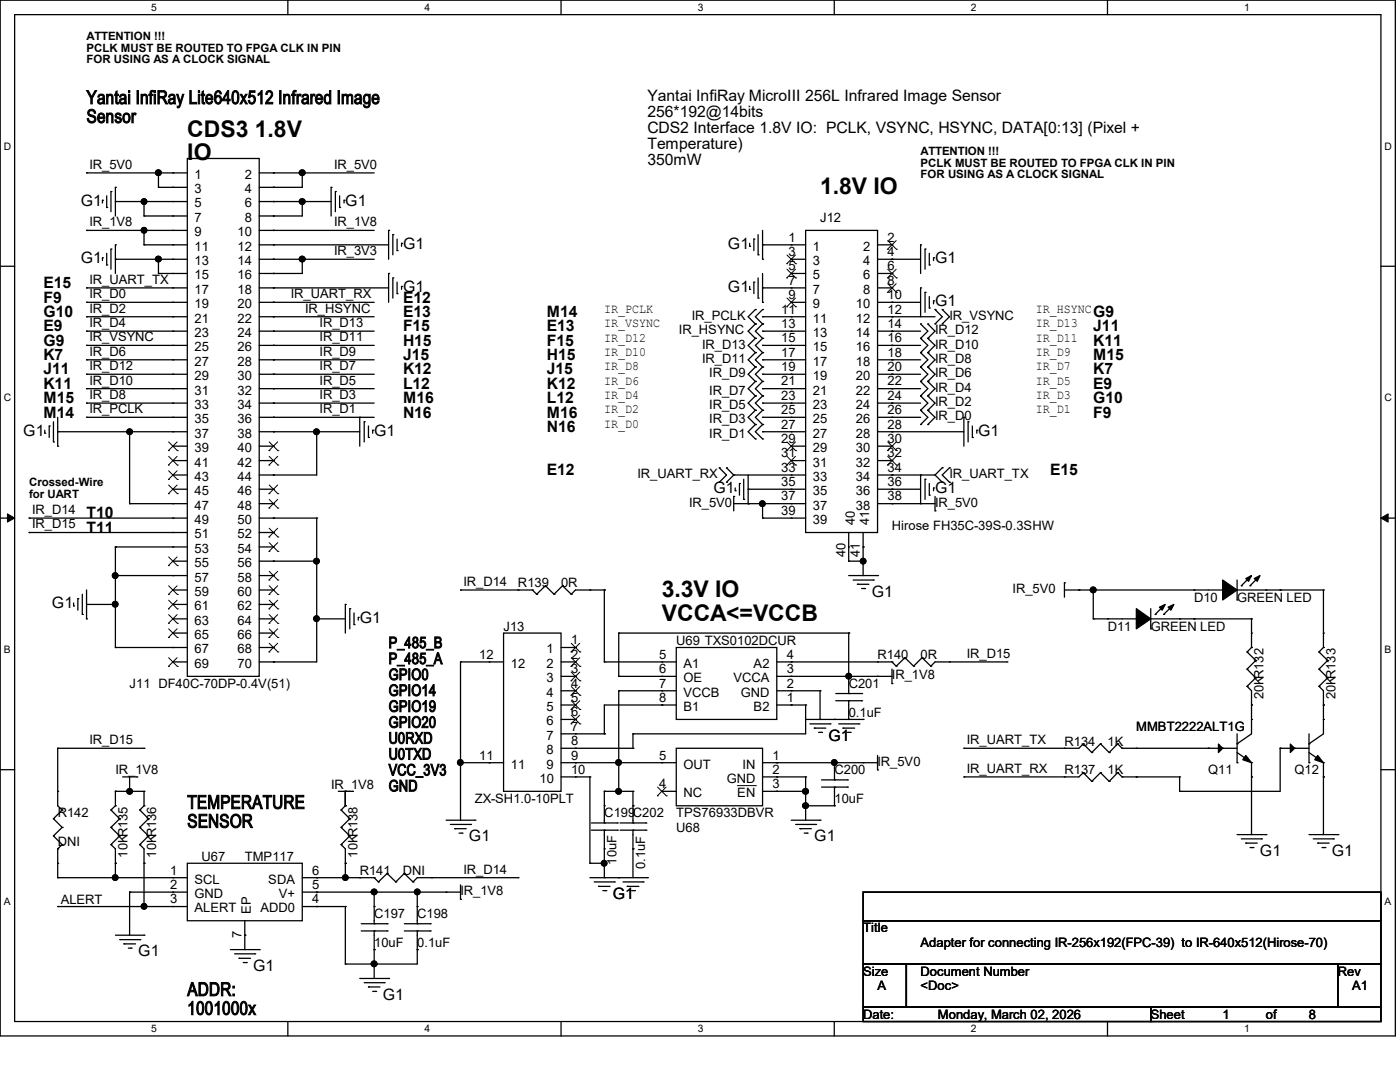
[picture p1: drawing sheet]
<svg xmlns="http://www.w3.org/2000/svg" width="279mm" height="216mm" viewBox="0 0 279 216" stroke-linecap="round" stroke-linejoin="round" font-family="sans-serif">
<path d="M0 0h278.5v206.7h-278.5zM2.9 2.9h272.7v200.9h-272.7z" fill="none" stroke="#000" stroke-width=".25"/>
<g fill="#fff">
<path d="M30.2 .3h1.1v2.3h-1.1z"/>
<path d="M30.2 204.1h1.1v2.3h-1.1z"/>
</g>
<path d="M57.4 0v2.9M57.4 203.8v2.9" fill="none" stroke="#000" stroke-width=".25"/>
<g fill="#fff">
<path d="M84.7 .3h1.1v2.3h-1.1z"/>
<path d="M84.7 204.1h1.1v2.3h-1.1z"/>
</g>
<path d="M112 0v2.9M112 203.8v2.9" fill="none" stroke="#000" stroke-width=".25"/>
<g fill="#fff">
<path d="M139.2 .3h1.1v2.3h-1.1z"/>
<path d="M139.2 204.1h1.1v2.3h-1.1z"/>
</g>
<path d="M166.5 0v2.9M166.5 203.8v2.9" fill="none" stroke="#000" stroke-width=".25"/>
<g fill="#fff">
<path d="M193.8 .3h1.1v2.3h-1.1z"/>
<path d="M193.8 204.1h1.1v2.3h-1.1z"/>
</g>
<path d="M221 0v2.9M221 203.8v2.9" fill="none" stroke="#000" stroke-width=".25"/>
<g fill="#fff">
<path d="M248.3 .3h1.1v2.3h-1.1z"/>
<path d="M248.3 204.1h1.1v2.3h-1.1z"/>
<path d="M.8 28h1.4v2.3h-1.4z"/>
<path d="M276.3 28h1.4v2.3h-1.4z"/>
<path d="M.8 78.2h1.4v2.3h-1.4z"/>
<path d="M276.3 78.2h1.4v2.3h-1.4z"/>
</g>
<path d="M0 53.1h2.9M275.6 53.1h2.9" fill="none" stroke="#000" stroke-width=".25"/>
<g fill="#fff">
<path d="M.8 128.5h1.3v2.2h-1.3z"/>
<path d="M276.3 128.5h1.3v2.2h-1.3z"/>
</g>
<path d="M0 103.4h2.9M275.6 103.4h2.9" fill="none" stroke="#000" stroke-width=".25"/>
<path d="M1.5 102.5l1.4 .9-1.4 .8zM275.6 103.4l1.4-.9v1.7z" fill="#000" stroke="#000" stroke-width=".2"/>
<g fill="#fff">
<path d="M.8 178.7h1.3v2.2h-1.3z"/>
<path d="M276.3 178.7h1.3v2.2h-1.3z"/>
</g>
<g fill="none" stroke="#000" stroke-width=".25">
<path d="M17.3 34.5h.1M17.3 34.5h20.1M20.4 40h.1M20.4 40v.5M21.3 39.1v2.3M22.1 38.2h.1M22.1 38.2v4M23 37.4h.1M23 37.4v5.7M31.6 34.5h.1M31.6 37.4h.1M31.6 37.4h5.8"/>
<path d="M31.6 34.5v2.9M34.5 34.5h.1M34.5 37.4h.1M37.4 31.6h14.3v103.4h-14.3zM51.7 34.5h23M54.6 34.5h.1M54.6 37.4h.1M60.3 34.5h.1M60.3 34.5v2.9h-8.6M66.1 37.4h.1M66.1 37.4v5.7M66.9 38.2h.1"/>
<path d="M66.9 38.2v4M67.8 39.1v2.3M68.7 40h.1M68.7 40v.5M17.3 46h.1M17.3 57.4h.1M17.3 46h20.1M17.3 57.4h20.1M20.4 51.4h.1M20.4 51.4v.6M21.3 52.9h.1M21.3 41.4h.1"/>
<path d="M21.3 50.5v2.4M22.1 49.7h.1M22.1 49.7v4M23 48.9h.1M23 40.2h.1M23 51.7h.1M23 48.9v5.7M23 40.2h14.4M23 51.7h14.4M28.7 40.2h.1M28.7 43.1h.1M28.7 46h.1"/>
<path d="M28.7 48.9h.1M28.7 40.2v2.9M28.7 46v2.9M28.7 43.1h8.7M28.7 48.9h8.7M31.6 51.7h.1M31.6 54.6h.1M31.6 54.6h5.8M31.6 51.7v2.9M34.5 40.2h.1M34.5 43.1h.1M34.5 46h.1"/>
<path d="M34.5 48.9h.1M34.5 51.7h.1M34.5 54.6h.1M34.5 57.4h.1M51.7 40.2h14.4M51.7 46h23M51.7 48.9h25.9M51.7 51.7h23M51.7 57.4h25.9M54.6 40.2h.1M54.6 43.1h.1M54.6 46h.1"/>
<path d="M54.6 48.9h.1M54.6 51.7h.1M54.6 54.6h.1M54.6 57.4h.1M60.3 40.2h.1M60.3 51.7h.1M60.3 40.2v2.9h-8.6M60.3 51.7v2.9h-8.6M67.8 41.4h.1M77.6 54.6h.1M77.6 46h.1M77.6 46v5.7"/>
<path d="M77.6 54.6v5.7M78.4 55.5h.1M78.4 46.8h.1M78.4 46.8v4M78.4 55.5v4M79.2 58.6h.1M79.2 50h.1M79.2 47.7v2.3M79.2 56.3v2.3M80.1 57.1h.1M80.1 48.6h.1M80.1 48.6v.5"/>
<path d="M80.1 57.1v.6M149.6 49.1h.1M149.6 57.7h.1M149.6 48.6v.5M149.6 57.1v.6M150.5 47.7h.1M150.5 56.3h.1M150.5 47.7v2.3M150.5 56.3v2.3M151.3 50.8h.1M151.3 59.5h.1M151.3 46.8v4"/>
<path d="M151.3 55.5v4M152.2 51.7h.1M152.2 57.4h.1M152.2 48.9h.1M152.2 46v5.7M152.2 54.6v5.7M152.2 48.9h8.6M152.2 57.4h8.6M157.9 48.9h.1M157.9 51.7h.1M157.9 54.6h.1M157.9 57.4h.1"/>
<path d="M157.9 51.7h2.9M157.9 54.6h2.9M160.8 46h14.3v60.3h-14.3zM175.1 48.9h2.9M175.1 51.7h8.6M175.1 54.6h2.9M175.1 57.4h2.9M178 48.9h.1M178 51.7h.1M178 54.6h.1M178 57.4h.1M183.7 48.9h.1"/>
<path d="M183.7 57.4h.1M183.7 48.9v5.7M183.7 57.4v5.8M184.6 49.7h.1M184.6 58.3h.1M184.6 49.7v4M184.6 58.3v4M185.5 52.9h.1M185.5 50.5v2.4M185.5 59.2v2.3M186.3 51.4h.1M186.3 51.4v.6"/>
<path d="M17.3 60.3h.1M17.3 63.2h.1M17.3 66.1h.1M17.3 68.9h.1M17.3 71.8h.1M17.3 74.7h.1M17.3 77.6h.1M17.3 60.3h20.1M17.3 63.2h20.1M17.3 66.1h20.1M17.3 68.9h20.1M17.3 71.8h20.1"/>
<path d="M17.3 74.7h20.1M17.3 77.6h20.1M34.5 60.3h.1M34.5 63.2h.1M34.5 66.1h.1M34.5 68.9h.1M34.5 71.8h.1M34.5 74.7h.1M34.5 77.6h.1M51.7 60.3h23M51.7 63.2h23M51.7 66.1h23"/>
<path d="M51.7 68.9h23M51.7 71.8h23M51.7 74.7h23M51.7 77.6h23M54.6 60.3h.1M54.6 63.2h.1M54.6 66.1h.1M54.6 68.9h.1M54.6 71.8h.1M54.6 74.7h.1M54.6 77.6h.1M150.7 73.2h.1"/>
<path d="M150.7 76.1h.1M150.7 70.4h.1M150.7 67.5h.1M150.7 64.6h.1M150.7 61.8h.1M150.7 79h.1M150.7 73.2l-1.4 1.5 1.4 1.4M150.7 70.4l-1.4 1.4 1.4 1.4M150.7 67.5l-1.4 1.4 1.4 1.5M150.7 64.6l-1.4 1.5 1.4 1.4M150.7 61.8l-1.4 1.4 1.4 1.4M150.7 79l-1.4 1.4 1.4 1.5"/>
<path d="M150.7 76.1l-1.4 1.5 1.4 1.4M152.2 60.3h.1M152.2 73.2h.1M152.2 76.1h.1M152.2 70.4h.1M152.2 67.5h.1M152.2 64.6h.1M152.2 61.8h.1M152.2 79h.1M152.2 77.6h.1M152.2 74.7h.1M152.2 71.8h.1"/>
<path d="M152.2 68.9h.1M152.2 66.1h.1M152.2 63.2h.1M152.2 73.2l-1.5 1.5 1.5 1.4M152.2 70.4l-1.5 1.4 1.5 1.4M152.2 67.5l-1.5 1.4 1.5 1.5M152.2 64.6l-1.5 1.5 1.5 1.4M152.2 61.8l-1.5 1.4 1.5 1.4M152.2 79l-1.5 1.4 1.5 1.5M152.2 76.1l-1.5 1.5 1.5 1.4M152.2 63.2h8.6M152.2 66.1h8.6"/>
<path d="M152.2 68.9h8.6M152.2 71.8h8.6M152.2 74.7h8.6M152.2 77.6h8.6M157.9 60.3h.1M157.9 63.2h.1M157.9 66.1h.1M157.9 68.9h.1M157.9 71.8h.1M157.9 74.7h.1M157.9 77.6h.1M157.9 60.3h2.9"/>
<path d="M175.1 60.3h8.6M175.1 63.2h11.5M175.1 66.1h8.6M175.1 68.9h8.6M175.1 71.8h8.6M175.1 74.7h8.6M175.1 77.6h8.6M178 60.3h.1M178 63.2h.1M178 66.1h.1M178 68.9h.1M178 71.8h.1"/>
<path d="M178 74.7h.1M178 77.6h.1M183.7 73.2h.1M183.7 70.4h.1M183.7 67.5h.1M183.7 64.6h.1M183.7 79h.1M183.7 76.1h.1M183.7 70.4l1.5 1.4-1.5 1.4M183.7 67.5l1.5 1.4-1.5 1.5M183.7 64.6l1.5 1.5-1.5 1.4M183.7 79l1.5 1.4-1.5 1.5"/>
<path d="M183.7 76.1l1.5 1.5-1.5 1.4M183.7 73.2l1.5 1.5-1.5 1.4M185.2 73.2h.1M185.2 70.4h.1M185.2 67.5h.1M185.2 64.6h.1M185.2 79h.1M185.2 76.1h.1M185.2 70.4l1.4 1.4-1.4 1.4M185.2 67.5l1.4 1.4-1.4 1.5M185.2 64.6l1.4 1.5-1.4 1.4M185.2 79l1.4 1.4-1.4 1.5"/>
<path d="M185.2 76.1l1.4 1.5-1.4 1.4M185.2 73.2l1.4 1.5-1.4 1.4M185.5 61.5h.1M186.3 60h.1M186.3 60v.6M186.6 64.6h.1M186.6 61.8h.1M186.6 61.8l1.4 1.4-1.4 1.4M188 64.6h.1M188 61.8h.1M188 61.8l1.5 1.4-1.5 1.4M8.9 86.4h.1"/>
<path d="M8.9 85.9v.5M9.8 85h.1M9.8 85v2.3M10.7 88.2h.1M10.7 84.2v4M11.5 89h.1M11.5 86.1h.1M11.5 83.3v5.7M11.5 86.1h25.9M17.3 80.4h.1M17.3 83.3h.1M17.3 80.4h20.1"/>
<path d="M17.3 83.3h20.1M25.9 86.1h.1M25.9 86.1v14.4M34.5 80.4h.1M34.5 83.3h.1M34.5 86.1h.1M34.5 89h.1M34.5 91.9h.1M34.5 94.8h.1M34.5 97.6h.1M34.5 89h2.9M34.5 91.9h2.9"/>
<path d="M34.5 94.8h2.9M34.5 97.6h2.9M51.7 80.4h23M51.7 83.3h23M51.7 86.1h20.1M51.7 89h2.9M51.7 91.9h2.9M51.7 97.6h2.9M54.6 80.4h.1M54.6 83.3h.1M54.6 86.1h.1M54.6 89h.1"/>
<path d="M54.6 91.9h.1M54.6 94.8h.1M54.6 97.6h.1M63.2 86.1h.1M63.2 86.1v8.7h-11.5M71.8 83.3h.1M71.8 83.3v5.7M72.7 84.2h.1M72.7 84.2v4M73.5 87.3h.1M73.5 85v2.3M74.4 85.9h.1"/>
<path d="M74.4 85.9v.5M143.6 93.3h.1M143.6 96.2h.1M143.6 93.3l1.4 1.5-1.4 1.4M145 96.2h.1M145 93.3h.1M145 93.3l1.4 1.5M146.4 99.1h.1M146.4 94.8h.1M146.4 99.1v2.8M146.4 94.8l-1.4 1.4M146.4 94.8h14.4"/>
<path d="M146.7 97.9h.1M146.7 97.4v.5M147.6 96.5h.1M147.6 96.5v2.3M148.4 99.7h.1M148.4 95.6v4.1M149.3 97.6h.1M149.3 94.8v5.7M149.3 97.6h11.5M150.7 84.7h.1M150.7 87.6h.1M150.7 81.9h.1"/>
<path d="M150.7 84.7l-1.4 1.4 1.4 1.5M150.7 81.9l-1.4 1.4 1.4 1.4M152.2 84.7h.1M152.2 87.6h.1M152.2 81.9h.1M152.2 86.1h.1M152.2 83.3h.1M152.2 80.4h.1M152.2 84.7l-1.5 1.4 1.5 1.5M152.2 81.9l-1.5 1.4 1.5 1.4M152.2 80.4h8.6M152.2 83.3h8.6"/>
<path d="M152.2 86.1h8.6M157.9 80.4h.1M157.9 83.3h.1M157.9 86.1h.1M157.9 89h.1M157.9 91.9h.1M157.9 94.8h.1M157.9 97.6h.1M157.9 89h2.9M157.9 91.9h2.9M175.1 80.4h8.6M175.1 83.3h8.6"/>
<path d="M175.1 86.1h17.3M175.1 89h2.9M175.1 91.9h2.9M175.1 94.8h11.5M175.1 97.6h8.6M178 80.4h.1M178 83.3h.1M178 86.1h.1M178 89h.1M178 91.9h.1M178 94.8h.1M178 97.6h.1"/>
<path d="M183.7 94.8h.1M183.7 84.7h.1M183.7 81.9h.1M183.7 94.8v5.7M183.7 81.9l1.5 1.4-1.5 1.4M184.6 95.6h.1M184.6 95.6v4.1M185.2 84.7h.1M185.2 81.9h.1M185.2 81.9l1.4 1.4-1.4 1.4M185.5 98.8h.1M185.5 96.5v2.3"/>
<path d="M186.3 97.4h.1M186.3 97.4v.5M186.6 99.1v2.8M186.6 94.8l1.4 1.4M188 93.3h.1M188 96.2h.1M188 93.3l-1.4 1.5M189.5 96.2h.1M189.5 93.3h.1M189.5 93.3l-1.5 1.5 1.5 1.4M192.4 83.3h.1M192.4 83.3v5.7"/>
<path d="M193.2 84.2h.1M193.2 84.2v4M194.1 87.3h.1M194.1 85v2.3M194.9 85.9h.1M194.9 85.9v.5M5.8 103.4h.1M5.8 106.3h.1M5.8 103.4h31.6M5.8 106.3h31.6M15.5 119.5h.1M15.5 119.5v2.3"/>
<path d="M16.4 118.6v4M17.3 117.7v5.8M23 109.1h.1M23 114.9h.1M23 114.9h14.4M23 109.1v20.1M23 109.1h14.4M25.9 100.5h.1M25.9 100.5h11.5M34.5 100.5h.1M34.5 103.4h.1M34.5 106.3h.1"/>
<path d="M34.5 109.1h.1M34.5 112h.1M34.5 114.9h.1M34.5 117.7h.1M34.5 117.7h2.9M34.5 112h2.9M51.7 117.7h2.9M51.7 100.5h2.9M51.7 114.9h2.9M51.7 103.4h11.5M51.7 106.3h2.9M51.7 109.1h2.9"/>
<path d="M51.7 112h11.5M54.6 100.5h.1M54.6 103.4h.1M54.6 106.3h.1M54.6 109.1h.1M54.6 112h.1M54.6 114.9h.1M54.6 117.7h.1M63.2 103.4h.1M63.2 112h.1M63.2 103.4v28.7h-11.5M91.9 117.7h.1"/>
<path d="M91.9 117.7h14.4M103.4 117.7h.1M106.3 117.7h.1M106.3 117.7l.8 .9M107.1 118.6h.1M108.8 116.9h.1M108.8 116.9l1.8 1.7M108.8 116.9l-1.7 1.7M110.6 118.6h.1M112.3 116.9h.1M112.3 116.9l1.7 1.7M112.3 116.9l-1.7 1.7"/>
<path d="M114 118.6h.1M117.7 117.7h.1M120.6 117.7h.1M120.6 117.7h-5.7l-.9 .9M120.6 117.7v14.4M146.4 100.5h14.4M149.3 100.5h.1M152.2 100.5h.1M152.2 103.4h.1M152.2 100.5v2.9M152.2 103.4h8.6M157.9 100.5h.1"/>
<path d="M157.9 103.4h.1M169.4 109.1h.1M169.4 112h.1M169.4 114.9h5.7M169.4 106.3v5.7M169.4 112h2.9M170.3 115.7h4M171.1 116.6h.1M171.1 116.6h2.3M172 117.4h.6M172.3 109.1h.1M172.3 112h.1"/>
<path d="M172.3 106.3v8.6M172.6 117.4h.1M174.3 115.7h.1M175.1 114.9h.1M175.1 100.5h11.5M178 100.5h.1M183.7 100.5h.1M186.6 101.9h.1M212.4 116.3h.1M212.4 117.7h31.6M212.4 116.3v2.9M215.3 117.7h.1"/>
<path d="M218.2 117.7h.1M218.2 117.7v5.8M238.3 117.7h.1M244 117.7h.1M246.9 119.7h.1M246.9 117.7h17.2M246.9 115.7v4M247.7 116.9h.1M249.5 116.9h.1M249.5 115.1l-1.8 1.8M251.2 115.1l-1.7 1.8M252.6 117.7h.1"/>
<path d="M255.5 117.7h.1M264.1 117.7h.1M264.1 117.7v11.5M14.7 120.9h.1M14.7 120.3v.6M16.4 122.6h.1M17.3 123.5h.1M17.3 120.6h.1M17.3 120.6h5.7M23 120.6h.1M23 129.2h.1M23 129.2h14.4"/>
<path d="M34.5 120.6h.1M34.5 123.5h.1M34.5 126.3h.1M34.5 129.2h.1M34.5 132.1h.1M34.5 132.1h2.9M34.5 120.6h2.9M34.5 123.5h2.9M34.5 126.3h2.9M51.7 129.2h2.9M51.7 120.6h2.9M51.7 123.5h2.9"/>
<path d="M51.7 126.3h2.9M54.6 120.6h.1M54.6 123.5h.1M54.6 126.3h.1M54.6 129.2h.1M54.6 132.1h.1M63.2 123.5h.1M63.2 123.5h5.7M68.9 120.6h.1M68.9 120.6v5.7M69.8 121.5h.1M69.8 121.5v4"/>
<path d="M70.7 124.6h.1M70.7 122.3v2.3M71.5 123.2h.1M71.5 123.2v.5M91.9 132.1h.1M91.9 132.1v31.6M91.9 132.1h8.6M97.6 132.1h.1M100.5 126.3h11.5v31.6h-11.5zM112 135h2.9M112 132.1h2.9M112 129.2h2.9"/>
<path d="M112 137.8h2.9M114.9 129.2h.1M114.9 132.1h.1M114.9 135h.1M114.9 137.8h.1M120.6 132.1h.1M120.6 132.1h14.4M123.5 137.8h.1M123.5 135h.1M123.5 126.3h.1M123.5 135h11.5M123.5 137.8h11.5"/>
<path d="M123.5 126.3h45.9M123.5 126.3v8.7M123.5 137.8v20.1M132.1 132.1h.1M132.1 135h.1M132.1 137.8h.1M135 129.2h20v14.4h-20zM155 135h23M155 132.1h23M155 137.8h8.7M157.9 137.8h.1M157.9 135h.1"/>
<path d="M157.9 132.1h.1M163.7 137.8h.1M163.7 137.8v5.8M166.8 139.8h5.2M166.8 138.4h5.2M169.4 138.4h.1M169.4 139.8h.1M169.4 135h.1M169.4 126.3h.1M169.4 126.3v12.1M169.4 139.8v3.8M172 139.8h.1"/>
<path d="M172 138.4h.1M175.1 135h.1M175.1 132.1h.1M178 136.4h.1M178 132.1h.1M178 133.5v2.9M178 132.1l.9 .8M178.9 132.9h.1M180.6 131.2h.1M180.6 131.2l1.7 1.7M180.6 131.2l-1.7 1.7M182.3 132.9h.1"/>
<path d="M184 131.2h.1M184 131.2l1.8 1.7M184 131.2l-1.7 1.7M185.8 132.9h.1M189.5 132.1h.1M201 132.1h.1M201 132.1h-14.4l-.8 .8M218.2 123.5h.1M218.2 123.5h8.6M221.1 123.5h.1M226.8 123.5h.1M229.7 125.5h.1"/>
<path d="M229.7 123.5h20.1M229.7 121.5v4M230.5 122.6h.1M232.2 122.6h.1M232.2 120.9l-1.7 1.7M234 120.9l-1.8 1.7M235.4 123.5h.1M238.3 123.5h.1M248.9 136.9h.1M248.9 133.5h.1M248.9 130.1h.1M248.9 136.9l.9 .9v8.6l-2.9 2"/>
<path d="M248.9 133.5l1.7 1.8M248.9 130.1l1.7 1.7M249.8 129.2h.1M249.8 126.3h.1M249.8 123.5h.1M249.8 129.2l-.9 .9M249.8 123.5v5.7M250.6 135.3h.1M250.6 131.8h.1M250.6 135.3l-1.7 1.6M250.6 131.8l-1.7 1.7M263.2 136.9h.1"/>
<path d="M263.2 133.5h.1M263.2 130.1h.1M263.2 136.9l.9 .9v8.6l-2.9 2M263.2 133.5l1.8 1.8M263.2 130.1l1.8 1.7M264.1 129.2h.1M264.1 126.3h.1M264.1 129.2l-.9 .9M265 135.3h.1M265 131.8h.1M265 135.3l-1.8 1.6M265 131.8l-1.8 1.7"/>
<path d="M0 153.6h2.9M11.5 157.9h.1M11.5 149.3h.1M11.5 149.3v11.5l.9 .8M11.5 149.3h17.2M23 157.9h.1M23 157.9h5.7M23 157.9v2.9M24.5 155h2.8M25.9 157.9h.1M25.9 155v2.9M27.3 155h.1"/>
<path d="M28.7 157.9h.1M28.7 149.3h.1M28.7 157.9v2.9M67.5 157.9h2.9M68.9 157.9h.1M68.9 157.9v2.9M70.4 157.9h.1M91.9 152.2h.1M91.9 152.2h8.6M97.6 152.2h.1M112 155h5.7M112 152.2h23"/>
<path d="M112 143.6h2.9M112 149.3h14.3M112 140.7h2.9M112 146.4h8.6M114.9 140.7h.1M114.9 143.6h.1M114.9 146.4h.1M114.9 149.3h.1M114.9 152.2h.1M114.9 155h.1M117.7 155h.1M117.7 155v17.3"/>
<path d="M120.6 157.9h.1M120.6 146.4h.1M120.6 157.9h5.7M120.6 157.9v6.3M123.5 152.2h.1M123.5 157.9h.1M126.3 157.9h.1M126.3 146.4h.1M126.3 149.3h.1M126.3 146.4v2.9M126.3 157.9v6.3M132.1 157.9h.1"/>
<path d="M132.1 152.2h.1M132.1 140.7h.1M132.1 157.9h2.9M135 149.3h17.2v11.5h-17.2zM135 140.7h-14.4v5.7M152.2 155h8.6M152.2 157.9h8.6M152.2 152.2h22.9M155 152.2h.1M155 155h.1M155 157.9h.1M155 140.7h5.8"/>
<path d="M157.9 140.7h.1M160.8 155h.1M160.8 157.9h.1M160.8 140.7h.1M160.8 143.6h11.5M160.8 140.7v5.7h-34.5M160.8 155v8.7M161.6 144.4h4.1M162.5 145.3h.1M162.5 145.3h2.3M163.4 146.1h.6M163.7 143.6h.1"/>
<path d="M164 146.1h.1M164 157.1h5.1M164 155.6h5.1M165.7 144.4h.1M166.5 143.6h.1M166.5 155.6h.1M166.5 157.1h.1M166.5 152.2h.1M166.5 152.2v3.4M166.5 157.1v3.7M167.4 144.4h4M168.2 145.3h.1"/>
<path d="M168.2 145.3h2.4M169.1 157.1h.1M169.1 155.6h.1M169.1 146.1h.6M169.4 143.6h.1M169.7 146.1h.1M171.4 144.4h.1M172.3 152.2h.1M172.3 143.6h.1M175.1 153.6h.1M175.1 150.7v2.9M192.4 149.3h.1"/>
<path d="M192.4 155h.1M212.4 149.3h.1M212.4 155h.1M216.2 148.4h.1M216.2 154.2h.1M216.2 154.2l-.9 .8h-22.9M216.2 148.4l-.9 .9h-22.9M216.2 148.4l1.7 1.8M216.2 154.2l1.7 1.7M217.9 150.2h.1M217.9 155.9h.1M219.6 148.4h.1"/>
<path d="M219.6 154.2h.1M219.6 148.4l-1.7 1.8M219.6 148.4l1.8 1.8M219.6 154.2l-1.7 1.7M219.6 154.2l1.8 1.7M221.4 150.2h.1M221.4 155.9h.1M223.1 148.4h.1M223.1 154.2h.1M223.1 148.4l-1.7 1.8M223.1 148.4l.8 .9M223.1 154.2l-1.7 1.7"/>
<path d="M223.1 154.2l.8 .8M223.9 149.3h.1M223.9 155h.1M223.9 155h11.5M223.9 149.3h23M226.8 149.3h.1M226.8 155h.1M235.4 155h.1M235.4 157.9h.1M235.4 155v2.9M241.1 149.3h.1M244 149.3h.1"/>
<path d="M246.9 148.4h.1M246.9 152.2h.1M246.9 150.2l2.9 2M246.9 146.4v5.8M249.8 140.7h.1M249.8 152.2h.1M249.8 155h.1M249.8 143.6h.1M249.8 152.2v14.3M255.5 149.3h.1M255.5 149.3v8.6h-20.1M255.5 149.3h5.7"/>
<path d="M258.4 149.3h.1M261.2 148.4h.1M261.2 152.2h.1M261.2 150.2l2.9 2M261.2 146.4v5.8M264.1 140.7h.1M264.1 152.2h.1M264.1 155h.1M264.1 143.6h.1M264.1 152.2v14.3M275.6 153.6h2.9M10.7 163.4h.1"/>
<path d="M10.7 166.8h.1M10.7 163.4l1.7 1.7M10.7 166.8l1.7 1.7M11.5 169.4h.1M11.5 172.3h.1M11.5 175.1h.1M11.5 175.1h25.9M11.5 169.4v5.7M12.4 161.6h.1M12.4 165.1h.1M12.4 168.5h.1M12.4 161.6l-1.7 1.8"/>
<path d="M12.4 165.1l-1.7 1.7M12.4 168.5l-.9 .9M22.1 168.5h.1M22.1 165.1h.1M22.1 161.6h.1M22.1 168.5l.9 .9v5.7M22.1 165.1l1.8 1.7M22.1 161.6l1.8 1.8M23 160.8h.1M23 172.3h.1M23 175.1h.1M23 160.8l-.9 .8"/>
<path d="M23.9 166.8h.1M23.9 163.4h.1M23.9 166.8l-1.8 1.7M23.9 163.4l-1.8 1.7M25.9 178h.1M25.9 178v8.6M25.9 178h11.5M27.9 168.5h.1M27.9 165.1h.1M27.9 161.6h.1M27.9 168.5l.8 .9v11.5M27.9 165.1l1.7 1.7"/>
<path d="M27.9 161.6l1.7 1.8M28.7 160.8h.1M28.7 172.3h.1M28.7 160.8l-.8 .8M29.6 166.8h.1M29.6 163.4h.1M29.6 166.8l-1.7 1.7M29.6 163.4l-1.7 1.7M34.5 175.1h.1M34.5 178h.1M37.4 172.3h22.9v11.4h-22.9zM60.3 178h31.6"/>
<path d="M60.3 175.1h14.4M63.2 178h.1M63.2 175.1h.1M68.1 168.5h.1M68.1 165.1h.1M68.1 161.6h.1M68.1 168.5l.8 .9v5.7M68.1 165.1l1.7 1.7M68.1 161.6l1.7 1.8M68.9 160.8h.1M68.9 172.3h.1M68.9 175.1h.1"/>
<path d="M68.9 160.8l-.8 .8M69.8 166.8h.1M69.8 163.4h.1M69.8 166.8l-1.7 1.7M69.8 163.4l-1.7 1.7M71.8 175.1h.1M74.7 175.1h.1M74.7 178h.1M74.7 178v6.3M74.7 175.1l.8 .9M75.5 176h.1M77.3 174.3h.1"/>
<path d="M77.3 174.3l1.7 1.7M77.3 174.3l-1.8 1.7M79 176h.1M80.7 174.3h.1M80.7 174.3l1.7 1.7M80.7 174.3l-1.7 1.7M82.4 176h.1M83.3 178h.1M83.3 178v6.3M86.1 175.1h.1M89 178h.1M89 163.7h5.8"/>
<path d="M89.9 164.5h4M90.8 165.4h.1M90.8 165.4h2.2M91.6 166.2h.6M91.9 179.5h.1M91.9 176.6v2.9M92.2 166.2h.1M93.9 164.5h.1M94.8 163.7h.1M103.4 175.1h.1M103.4 175.1h-20.1l-.9 .9M117.7 172.3h.1"/>
<path d="M117.7 175.1h11.5M117.7 172.3h2.9M118 165.7h5.2M118 164.2h5.2M118.6 176h4M119.5 176.9h.1M119.5 176.9h2.3M120.3 177.7h.6M120.6 164.2h.1M120.6 165.7h.1M120.6 160.8h.1M120.6 169.4h.1"/>
<path d="M120.6 172.3h.1M120.6 175.1h.1M120.6 165.7v9.4M120.9 177.7h.1M122.6 176h.1M123.2 165.7h.1M123.2 164.2h.1M123.5 175.1h.1M123.7 165.7h5.2M123.7 164.2h5.2M124.3 176h4.1M125.2 176.9h.1"/>
<path d="M125.2 176.9h2.3M126.1 177.7h.5M126.3 164.2h.1M126.3 165.7h.1M126.3 160.8h.1M126.3 169.4h.1M126.3 165.7v9.4M126.6 177.7h.1M128.4 176h.1M128.9 165.7h.1M128.9 164.2h.1M129.2 175.1h.1"/>
<path d="M157.9 163.7h5.8M158.8 164.5h4M159.6 165.4h.1M159.6 165.4h2.3M160.5 166.2h.6M160.8 160.8h.1M160.8 160.8h5.7M161.1 166.2h.1M162.8 164.5h.1M163.7 163.7h.1M166.5 160.8h.1M172.3 178h103.3v5.7h-103.3z"/>
<path d="M246.9 166.5h5.7M247.7 167.4h4.1M248.6 168.2h.1M248.6 168.2h2.3M249.5 169.1h.6M250.1 169.1h.1M251.8 167.4h.1M252.6 166.5h.1M261.2 166.5h5.8M262.1 167.4h4M263 168.2h.1M263 168.2h2.3"/>
<path d="M263.8 169.1h.6M264.4 169.1h.1M266.1 167.4h.1M267 166.5h.1M11.5 180.9h.1M11.5 180.9h25.9M23 186.6h5.7M23.9 187.5h4M24.7 188.3h.1M24.7 188.3h2.4M25.6 189.2h.6M26.2 189.2h.1"/>
<path d="M27.9 187.5h.1M28.7 186.6h.1M28.7 180.9h.1M34.5 180.9h.1M46 189.5h5.7M46.8 190.3h4M47.7 191.2h.1M47.7 191.2h2.3M48.6 192.1h.5M48.9 186.6h.1M48.9 183.7v5.8M49.1 192.1h.1"/>
<path d="M50.8 190.3h.1M51.7 189.5h.1M60.3 180.9h8.6M63.2 180.9h.1M68.9 180.9h.1M68.9 192.4h.1M68.9 180.9v11.5M71.8 195.2h5.8M72.1 185.8h5.2M72.1 184.3h5.2M72.7 196.1h4M73.5 196.9h.1"/>
<path d="M73.5 196.9h2.3M74.4 197.8h.6M74.7 184.3h.1M74.7 185.8h.1M74.7 180.9h.1M74.7 189.5h.1M74.7 192.4h.1M74.7 185.8v9.4M75 197.8h.1M76.7 196.1h.1M77.3 185.8h.1M77.3 184.3h.1"/>
<path d="M77.6 195.2h.1M80.7 185.8h5.2M80.7 184.3h5.2M83.3 184.3h.1M83.3 185.8h.1M83.3 180.9h.1M83.3 189.5h.1M83.3 185.8v6.6h-14.4M85.9 185.8h.1M85.9 184.3h.1M172.3 183.7h103.3v8.7h-103.3zM172.3 192.4h8.6v8.6h-8.6z"/>
<path d="M180.9 192.4h86.1v8.6h-86.1zM267 192.4h8.6v8.6h-8.6zM172.3 201h57.4v2.8h-57.4zM229.7 201h45.9v2.8h-45.9z"/>
</g>
<g fill="none" stroke="#000" stroke-width=".2">
<path d="M157 52.6h.1M157 55.5h.1M157.1 50.9l1.7 1.7M157.1 53.7l1.7 1.8M157.1 59.5l1.7 1.7M158.7 50.9l-1.7 1.7M158.7 53.7l-1.7 1.8M158.7 59.5l-1.7 1.7M158.8 52.6h.1M158.8 55.5h.1M177.1 49.7h.1M177.1 55.5h.1"/>
<path d="M177.1 58.3h.1M177.2 48l1.7 1.7M177.2 53.7l1.7 1.8M177.2 56.6l1.7 1.7M178.9 48l-1.8 1.7M178.9 53.7l-1.8 1.8M178.9 56.6l-1.8 1.7M178.9 49.7h.1M178.9 55.5h.1M178.9 58.3h.1M157 61.2h.1M158.8 61.2h.1"/>
<path d="M33.6 89.9h.1M33.6 92.8h.1M33.6 95.7h.1M33.6 98.5h.1M33.7 88.2l1.7 1.7M33.7 91.1l1.7 1.7M33.7 93.9l1.7 1.8M33.7 96.8l1.7 1.7M35.3 88.2l-1.7 1.7M35.3 91.1l-1.7 1.7M35.3 93.9l-1.7 1.8M35.3 96.8l-1.7 1.7"/>
<path d="M35.4 89.9h.1M35.4 92.8h.1M35.4 95.7h.1M35.4 98.5h.1M53.7 89.9h.1M53.7 92.8h.1M53.7 98.5h.1M53.7 88.2l1.8 1.7M53.7 91.1l1.8 1.7M53.7 96.8l1.8 1.7M53.7 99.7l1.8 1.7M55.4 88.2l-1.7 1.7"/>
<path d="M55.4 91.1l-1.7 1.7M55.4 96.8l-1.7 1.7M55.4 99.7l-1.7 1.7M55.5 89.9h.1M55.5 92.8h.1M55.5 98.5h.1M157 89.9h.1M157 92.8h.1M157.1 88.2l1.7 1.7M157.1 91.1l1.7 1.7M158.7 88.2l-1.7 1.7M158.7 91.1l-1.7 1.7"/>
<path d="M158.8 89.9h.1M158.8 92.8h.1M177.1 89.9h.1M177.1 92.8h.1M177.2 88.2l1.7 1.7M177.2 91.1l1.7 1.7M178.9 88.2l-1.8 1.7M178.9 91.1l-1.8 1.7M178.9 89.9h.1M178.9 92.8h.1M33.6 112.9h.1M33.6 118.6h.1"/>
<path d="M33.7 111.1l1.7 1.8M33.7 116.9l1.7 1.7M33.7 119.8l1.7 1.7M35.3 111.1l-1.7 1.8M35.3 116.9l-1.7 1.7M35.3 119.8l-1.7 1.7M35.4 112.9h.1M35.4 118.6h.1M53.7 101.4h.1M53.7 107.1h.1M53.7 110h.1M53.7 115.7h.1"/>
<path d="M53.7 118.6h.1M53.7 105.4l1.8 1.7M53.7 108.3l1.8 1.7M53.7 114l1.8 1.7M53.7 116.9l1.8 1.7M53.7 119.8l1.8 1.7M55.4 105.4l-1.7 1.7M55.4 108.3l-1.7 1.7M55.4 114l-1.7 1.7M55.4 116.9l-1.7 1.7M55.4 119.8l-1.7 1.7M55.5 101.4h.1"/>
<path d="M55.5 107.1h.1M55.5 110h.1M55.5 115.7h.1M55.5 118.6h.1M33.6 121.5h.1M33.6 124.4h.1M33.6 127.2h.1M33.6 133h.1M33.7 122.6l1.7 1.8M33.7 125.5l1.7 1.7M33.7 131.2l1.7 1.8M35.3 125.5l-1.7 1.7"/>
<path d="M35.3 122.6l-1.7 1.8M35.3 131.2l-1.7 1.8M35.4 121.5h.1M35.4 124.4h.1M35.4 127.2h.1M35.4 133h.1M53.7 121.5h.1M53.7 124.4h.1M53.7 127.2h.1M53.7 130.1h.1M53.7 122.6l1.8 1.8M53.7 125.5l1.8 1.7"/>
<path d="M53.7 128.4l1.8 1.7M55.4 122.6l-1.7 1.8M55.4 125.5l-1.7 1.7M55.4 128.4l-1.7 1.7M55.5 121.5h.1M55.5 124.4h.1M55.5 127.2h.1M55.5 130.1h.1M114 130.1h.1M114 133h.1M114 135.8h.1M114 138.7h.1"/>
<path d="M114 128.4l1.7 1.7M114 131.2l1.7 1.8M114 134.1l1.7 1.7M114 137l1.7 1.7M114 139.8l1.7 1.8M115.7 128.4l-1.7 1.7M115.7 131.2l-1.7 1.8M115.7 134.1l-1.7 1.7M115.7 137l-1.7 1.7M115.7 139.8l-1.7 1.8M115.7 130.1h.1M115.7 133h.1"/>
<path d="M115.7 135.8h.1M115.7 138.7h.1M114 141.6h.1M114 144.4h.1M114 142.7l1.7 1.7M115.7 142.7l-1.7 1.7M115.7 141.6h.1M115.7 144.4h.1M131.2 158.8h.1M131.2 157.1l1.8 1.7M132.9 157.1l-1.7 1.7M133 158.8h.1"/>
<path d="M147.2 156.8h3.5M150.7 156.8h.1"/>
</g>
<g fill="#000" stroke="#000" stroke-width=".25">
<path d="M243.2 148.5l.8 .8-.8 .9zM248.6 150.7l1.2 1.5-1.8-.6zM257.5 148.5l.9 .8-.9 .9zM263 150.7l1.1 1.5-1.7-.6z"/>
<path d="M244 115.7l2.9 2-2.9 2z" fill-rule="evenodd"/>
<path d="M248.6 115.4l1.2-.5-.6 1.1z" fill-rule="evenodd"/>
<path d="M250.3 115.4l1.2-.5-.6 1.1z" fill-rule="evenodd"/>
<path d="M226.8 121.5l2.9 2-2.9 2z" fill-rule="evenodd"/>
<path d="M231.4 121.2l1.1-.6-.6 1.2z" fill-rule="evenodd"/>
<path d="M233.1 121.2l1.2-.6-.6 1.2z" fill-rule="evenodd"/>
<circle cx="31.6" cy="34.5" r=".56"/>
<circle cx="60.3" cy="34.5" r=".56"/>
<circle cx="28.7" cy="46" r=".55"/>
<circle cx="28.7" cy="40.2" r=".55"/>
<circle cx="31.6" cy="51.7" r=".56"/>
<circle cx="60.3" cy="51.7" r=".56"/>
<circle cx="60.3" cy="40.2" r=".56"/>
<circle cx="25.9" cy="86.1" r=".55"/>
<circle cx="63.2" cy="86.1" r=".55"/>
<circle cx="23" cy="114.9" r=".55"/>
<circle cx="63.2" cy="112" r=".55"/>
<circle cx="152.1" cy="100.5" r=".55"/>
<circle cx="172.3" cy="112" r=".55"/>
<circle cx="218.2" cy="117.7" r=".56"/>
<circle cx="23" cy="120.6" r=".55"/>
<circle cx="63.2" cy="123.4" r=".55"/>
<circle cx="169.4" cy="134.9" r=".55"/>
<circle cx="25.9" cy="157.9" r=".55"/>
<circle cx="91.9" cy="152.1" r=".55"/>
<circle cx="123.4" cy="157.9" r=".55"/>
<circle cx="123.4" cy="152.1" r=".55"/>
<circle cx="160.8" cy="157.9" r=".56"/>
<circle cx="166.5" cy="152.1" r=".55"/>
<circle cx="23" cy="175.1" r=".55"/>
<circle cx="68.9" cy="175.1" r=".55"/>
<circle cx="74.7" cy="178" r=".56"/>
<circle cx="83.3" cy="178" r=".55"/>
<circle cx="120.6" cy="172.3" r=".55"/>
<circle cx="160.8" cy="160.8" r=".56"/>
<circle cx="28.7" cy="180.8" r=".55"/>
<circle cx="74.7" cy="192.3" r=".56"/>
</g>
<g font-size="4.6">
<text x="37.4" y="27.3">CDS3 1.8V</text>
<text x="37.4" y="32">IO</text>
<text x="163.7" y="38.7">1.8V IO</text>
<text x="132.1" y="119.1">3.3V IO</text>
<text x="132.1" y="123.8">VCCA&lt;=VCCB</text>
</g>
<g font-size="3.7">
<text x="17.3" y="20.7">Yantai InfiRay Lite640x512 Infrared Image</text>
<text x="17.3" y="24.5">Sensor</text>
<text x="37.4" y="161.4">TEMPERATURE</text>
<text x="37.4" y="165.1">SENSOR</text>
<text x="37.4" y="198.7">ADDR:</text>
<text x="37.4" y="202.5">1001000x</text>
</g>
<g font-size="3.1">
<text x="129.2" y="20.1">Yantai InfiRay MicroIII 256L Infrared Image Sensor</text>
<text x="129.2" y="23.3">256*192@14bits</text>
<text x="129.2" y="26.5">CDS2 Interface 1.8V IO: PCLK, VSYNC, HSYNC, DATA[0:13] (Pixel +</text>
<text x="129.2" y="29.7">Temperature)</text>
<text x="129.2" y="32.9">350mW</text>
<text x="16.1" y="41">G1</text>
<text x="68.9" y="41">G1</text>
<text x="16.1" y="52.5">G1</text>
<text x="80.4" y="49.6">G1</text>
<text x="145.3" y="49.6">G1</text>
<text x="186.6" y="52.5">G1</text>
<text x="8.7" y="57.5">E15</text>
<text x="80.4" y="58.3">G1</text>
<text x="145.3" y="58.3">G1</text>
<text x="8.7" y="60.4">F9</text>
<text x="8.7" y="63.2">G10</text>
<text x="80.4" y="60.4">E12</text>
<text x="80.4" y="63.2">E13</text>
<text x="109.1" y="63.2">M14</text>
<text x="186.6" y="61.1">G1</text>
<text x="218.2" y="63.2">G9</text>
<text x="8.7" y="66.1">E9</text>
<text x="8.7" y="69">G9</text>
<text x="8.7" y="71.8">K7</text>
<text x="80.4" y="66.1">F15</text>
<text x="80.4" y="69">H15</text>
<text x="80.4" y="71.8">J15</text>
<text x="109.1" y="66.1">E13</text>
<text x="109.1" y="69">F15</text>
<text x="109.1" y="71.8">H15</text>
<text x="218.2" y="66.1">J11</text>
<text x="218.2" y="69">K11</text>
<text x="218.2" y="71.8">M15</text>
<text x="8.7" y="74.7">J11</text>
<text x="8.7" y="77.6">K11</text>
<text x="80.4" y="74.7">K12</text>
<text x="80.4" y="77.6">L12</text>
<text x="109.1" y="74.7">J15</text>
<text x="109.1" y="77.6">K12</text>
<text x="218.2" y="74.7">K7</text>
<text x="218.2" y="77.6">E9</text>
<text x="8.7" y="80.5">M15</text>
<text x="8.7" y="83.4">M14</text>
<text x="80.4" y="80.5">M16</text>
<text x="80.4" y="83.4">N16</text>
<text x="109.1" y="80.5">L12</text>
<text x="109.1" y="83.4">M16</text>
<text x="218.2" y="80.5">G10</text>
<text x="218.2" y="83.4">F9</text>
<text x="4.7" y="87">G1</text>
<text x="74.7" y="87">G1</text>
<text x="109.1" y="86.2">N16</text>
<text x="195.2" y="87">G1</text>
<text x="109.1" y="94.8">E12</text>
<text x="209.6" y="94.8">E15</text>
<text x="142.4" y="98.4">G1</text>
<text x="186.6" y="98.4">G1</text>
<text x="17.3" y="103.4">T10</text>
<text x="17.3" y="106.3">T11</text>
<text x="174" y="119.1">G1</text>
<text x="10.4" y="121.4">G1</text>
<text x="71.8" y="124.2">G1</text>
<text x="77.6" y="129.3">P_485_B</text>
<text x="77.6" y="132.5">P_485_A</text>
<text x="77.6" y="135.7">GPIO0</text>
<text x="77.6" y="138.9">GPIO14</text>
<text x="77.6" y="142">GPIO19</text>
<text x="77.6" y="145.2">GPIO20</text>
<text x="77.6" y="148.4">U0RXD</text>
<text x="165.4" y="147.8">G1</text>
<text x="77.6" y="151.6">U0TXD</text>
<text x="77.6" y="154.7">VCC_3V3</text>
<text x="77.6" y="157.9">GND</text>
<text x="93.6" y="167.9">G1</text>
<text x="162.5" y="167.9">G1</text>
<text x="251.5" y="170.8">G1</text>
<text x="265.8" y="170.8">G1</text>
<text x="122.3" y="179.4">G1</text>
<text x="27.6" y="190.8">G1</text>
<text x="50.5" y="193.7">G1</text>
<text x="76.4" y="199.5">G1</text>
</g>
<g font-size="2.6">
<text x="17.9" y="33.7">IR_5V0</text>
<text x="38.8" y="35.7">1</text>
<text x="48.9" y="35.7">2</text>
<text x="66.7" y="33.7">IR_5V0</text>
<text x="38.8" y="38.6">3</text>
<text x="38.8" y="41.4">5</text>
<text x="48.9" y="38.6">4</text>
<text x="48.9" y="41.4">6</text>
<text x="17.9" y="45.2">IR_1V8</text>
<text x="38.8" y="44.3">7</text>
<text x="38.8" y="47.2">9</text>
<text x="47.4" y="47.2">10</text>
<text x="48.9" y="44.3">8</text>
<text x="66.7" y="45.2">IR_1V8</text>
<text x="163.7" y="44.3">J12</text>
<text x="38.8" y="50">11</text>
<text x="38.8" y="52.9">13</text>
<text x="47.4" y="50">12</text>
<text x="47.4" y="52.9">14</text>
<text x="66.7" y="50.9">IR_3V3</text>
<text x="157.4" y="48.2">1</text>
<text x="157.4" y="51.1">3</text>
<text x="157.4" y="53.9">5</text>
<text x="162.2" y="50">1</text>
<text x="162.2" y="52.9">3</text>
<text x="172.3" y="50">2</text>
<text x="172.3" y="52.9">4</text>
<text x="177.1" y="48.2">2</text>
<text x="177.1" y="51.1">4</text>
<text x="177.1" y="53.9">6</text>
<text x="17.9" y="56.6">IR_UART_TX</text>
<text x="17.9" y="59.5">IR_D0</text>
<text x="38.8" y="55.8">15</text>
<text x="38.8" y="58.6">17</text>
<text x="47.4" y="55.8">16</text>
<text x="47.4" y="58.6">18</text>
<text x="58" y="59.5">IR_UART_RX</text>
<text x="157.4" y="56.8">7</text>
<text x="157.4" y="59.7">9</text>
<text x="162.2" y="55.8">5</text>
<text x="162.2" y="58.6">7</text>
<text x="172.3" y="55.8">6</text>
<text x="172.3" y="58.6">8</text>
<text x="177.1" y="56.8">8</text>
<text x="177.1" y="59.7">10</text>
<text x="17.9" y="62.4">IR_D2</text>
<text x="17.9" y="65.3">IR_D4</text>
<text x="38.8" y="61.5">19</text>
<text x="38.8" y="64.4">21</text>
<text x="47.4" y="61.5">20</text>
<text x="47.4" y="64.4">22</text>
<text x="60.9" y="62.4">IR_HSYNC</text>
<text x="63.8" y="65.3">IR_D13</text>
<text x="120.6" y="65.3">IR_VSYNC</text>
<text x="120.6" y="62.4">IR_PCLK</text>
<text x="138.1" y="63.8">IR_PCLK</text>
<text x="155.9" y="62.6">11</text>
<text x="155.9" y="65.4">13</text>
<text x="162.2" y="61.5">9</text>
<text x="162.2" y="64.4">11</text>
<text x="170.8" y="61.5">10</text>
<text x="170.8" y="64.4">12</text>
<text x="177.1" y="62.6">12</text>
<text x="177.1" y="65.4">14</text>
<text x="189.5" y="63.8">IR_VSYNC</text>
<text x="206.7" y="62.4">IR_HSYNC</text>
<text x="206.7" y="65.3">IR_D13</text>
<text x="17.9" y="68.1">IR_VSYNC</text>
<text x="17.9" y="71">IR_D6</text>
<text x="38.8" y="67.3">23</text>
<text x="38.8" y="70.1">25</text>
<text x="47.4" y="67.3">24</text>
<text x="47.4" y="70.1">26</text>
<text x="63.8" y="68.1">IR_D11</text>
<text x="63.8" y="71">IR_D9</text>
<text x="120.6" y="71">IR_D10</text>
<text x="120.6" y="68.2">IR_D12</text>
<text x="135.5" y="66.7">IR_HSYNC</text>
<text x="140.1" y="69.6">IR_D13</text>
<text x="155.9" y="68.3">15</text>
<text x="155.9" y="71.2">17</text>
<text x="162.2" y="67.3">13</text>
<text x="162.2" y="70.1">15</text>
<text x="170.8" y="67.3">14</text>
<text x="170.8" y="70.1">16</text>
<text x="177.1" y="68.3">16</text>
<text x="177.1" y="71.2">18</text>
<text x="186.6" y="69.6">IR_D10</text>
<text x="186.6" y="66.7">IR_D12</text>
<text x="206.7" y="68.2">IR_D11</text>
<text x="206.7" y="71">IR_D9</text>
<text x="17.9" y="73.9">IR_D12</text>
<text x="17.9" y="76.7">IR_D10</text>
<text x="38.8" y="73">27</text>
<text x="38.8" y="75.9">29</text>
<text x="47.4" y="73">28</text>
<text x="47.4" y="75.9">30</text>
<text x="63.8" y="73.9">IR_D7</text>
<text x="63.8" y="76.7">IR_D5</text>
<text x="120.6" y="76.7">IR_D6</text>
<text x="120.6" y="73.9">IR_D8</text>
<text x="140.1" y="72.4">IR_D11</text>
<text x="141.6" y="75.3">IR_D9</text>
<text x="155.9" y="74">19</text>
<text x="155.9" y="76.9">21</text>
<text x="162.2" y="73">17</text>
<text x="162.2" y="75.9">19</text>
<text x="170.8" y="73">18</text>
<text x="170.8" y="75.9">20</text>
<text x="177.1" y="74">20</text>
<text x="177.1" y="76.9">22</text>
<text x="186.6" y="72.4">IR_D8</text>
<text x="186.6" y="75.3">IR_D6</text>
<text x="206.7" y="76.7">IR_D5</text>
<text x="206.7" y="73.9">IR_D7</text>
<text x="17.9" y="79.6">IR_D8</text>
<text x="17.9" y="82.5">IR_PCLK</text>
<text x="38.8" y="78.7">31</text>
<text x="38.8" y="81.6">33</text>
<text x="47.4" y="78.7">32</text>
<text x="47.4" y="81.6">34</text>
<text x="63.8" y="79.6">IR_D3</text>
<text x="63.8" y="82.5">IR_D1</text>
<text x="120.6" y="79.6">IR_D4</text>
<text x="120.6" y="82.5">IR_D2</text>
<text x="141.6" y="81.6">IR_D5</text>
<text x="141.6" y="78.7">IR_D7</text>
<text x="155.9" y="79.8">23</text>
<text x="155.9" y="82.6">25</text>
<text x="162.2" y="78.7">21</text>
<text x="162.2" y="81.6">23</text>
<text x="170.8" y="78.7">22</text>
<text x="170.8" y="81.6">24</text>
<text x="177.1" y="79.8">24</text>
<text x="177.1" y="82.6">26</text>
<text x="186.6" y="83.9">IR_D0</text>
<text x="186.6" y="81">IR_D2</text>
<text x="186.6" y="78.1">IR_D4</text>
<text x="206.7" y="82.5">IR_D1</text>
<text x="206.7" y="79.6">IR_D3</text>
<text x="38.8" y="84.5">35</text>
<text x="38.8" y="87.3">37</text>
<text x="47.4" y="84.5">36</text>
<text x="47.4" y="87.3">38</text>
<text x="120.6" y="85.3">IR_D0</text>
<text x="141.6" y="87.3">IR_D1</text>
<text x="141.6" y="84.5">IR_D3</text>
<text x="155.9" y="85.5">27</text>
<text x="155.9" y="88.4">29</text>
<text x="162.2" y="84.5">25</text>
<text x="162.2" y="87.3">27</text>
<text x="170.8" y="84.5">26</text>
<text x="170.8" y="87.3">28</text>
<text x="177.1" y="85.5">28</text>
<text x="177.1" y="88.4">30</text>
<text x="38.8" y="90.2">39</text>
<text x="38.8" y="93.1">41</text>
<text x="38.8" y="96">43</text>
<text x="47.4" y="90.2">40</text>
<text x="47.4" y="93.1">42</text>
<text x="47.4" y="96">44</text>
<text x="127.2" y="95.4">IR_UART_RX</text>
<text x="155.9" y="91.3">31</text>
<text x="155.9" y="94.1">33</text>
<text x="162.2" y="90.2">29</text>
<text x="162.2" y="93.1">31</text>
<text x="162.2" y="96">33</text>
<text x="170.8" y="90.2">30</text>
<text x="170.8" y="93.1">32</text>
<text x="170.8" y="96">34</text>
<text x="177.1" y="91.3">32</text>
<text x="177.1" y="94.1">34</text>
<text x="189.5" y="95.4">IR_UART_TX</text>
<text x="38.8" y="98.8">45</text>
<text x="38.8" y="101.7">47</text>
<text x="47.4" y="98.8">46</text>
<text x="47.4" y="101.7">48</text>
<text x="137.5" y="101.1">IR_5V0</text>
<text x="155.9" y="97">35</text>
<text x="155.9" y="99.9">37</text>
<text x="162.2" y="98.8">35</text>
<text x="162.2" y="101.7">37</text>
<text x="170.8" y="98.8">36</text>
<text x="170.8" y="101.7">38</text>
<text x="177.1" y="97">36</text>
<text x="177.1" y="99.9">38</text>
<text x="186.6" y="101.1">IR_5V0</text>
<text x="6.4" y="102.6">IR_D14</text>
<text x="6.4" y="105.5">IR_D15</text>
<text x="38.8" y="104.6">49</text>
<text x="38.8" y="107.4">51</text>
<text x="47.4" y="104.6">50</text>
<text x="47.4" y="107.4">52</text>
<text x="155.9" y="102.7">39</text>
<text x="162.2" y="104.6">39</text>
<text x="170.6" y="104.8" transform="rotate(-90 170.6 104.8)">40</text>
<text x="173.5" y="104.8" transform="rotate(-90 173.5 104.8)">41</text>
<text x="178" y="105.7">Hirose FH35C-39S-0.3SHW</text>
<text x="38.8" y="110.3">53</text>
<text x="38.8" y="113.2">55</text>
<text x="47.4" y="110.3">54</text>
<text x="47.4" y="113.2">56</text>
<text x="168.7" y="111.1" transform="rotate(-90 168.7 111.1)">40</text>
<text x="171.6" y="111.1" transform="rotate(-90 171.6 111.1)">41</text>
<text x="38.8" y="116">57</text>
<text x="38.8" y="118.9">59</text>
<text x="47.4" y="116">58</text>
<text x="47.4" y="118.9">60</text>
<text x="92.5" y="116.9">IR_D14</text>
<text x="103.4" y="117.2">R139</text>
<text x="112" y="117.2">0R</text>
<text x="202.1" y="118.3">IR_5V0</text>
<text x="38.8" y="121.8">61</text>
<text x="38.8" y="124.7">63</text>
<text x="47.4" y="121.8">62</text>
<text x="47.4" y="124.7">64</text>
<text x="100.5" y="125.8">J13</text>
<text x="221.1" y="125.8">D11</text>
<text x="229.7" y="125.8">GREEN LED</text>
<text x="238.3" y="120.1">D10</text>
<text x="246.9" y="120.1">GREEN LED</text>
<text x="38.8" y="127.5">65</text>
<text x="38.8" y="130.4">67</text>
<text x="47.4" y="127.5">66</text>
<text x="47.4" y="130.4">68</text>
<text x="95.6" y="131.4">12</text>
<text x="109.1" y="130.4">1</text>
<text x="114" y="128.6">1</text>
<text x="114" y="131.4">2</text>
<text x="131.5" y="131.4">5</text>
<text x="135" y="128.7">U69 TXS0102DCUR</text>
<text x="157" y="131.4">4</text>
<text x="175.1" y="131.5">R140</text>
<text x="183.7" y="131.5">0R</text>
<text x="193" y="131.3">IR_D15</text>
<text x="25.9" y="137.3">J11 DF40C-70DP-0.4V(51)</text>
<text x="38.8" y="133.3">69</text>
<text x="47.4" y="133.3">70</text>
<text x="101.9" y="133.3">12</text>
<text x="109.1" y="133.3">2</text>
<text x="109.1" y="136.1">3</text>
<text x="114" y="134.3">3</text>
<text x="114" y="137.2">4</text>
<text x="131.5" y="134.3">6</text>
<text x="131.5" y="137.2">7</text>
<text x="136.4" y="133.3">A1</text>
<text x="136.4" y="136.1">OE</text>
<text x="146.4" y="136.1">VCCA</text>
<text x="150.4" y="133.3">A2</text>
<text x="157" y="137.2">2</text>
<text x="157" y="134.3">3</text>
<text x="169.4" y="137.3">C201</text>
<text x="178" y="135.6">IR_1V8</text>
<text x="109.1" y="139">4</text>
<text x="109.1" y="141.9">5</text>
<text x="114" y="140">5</text>
<text x="114" y="142.9">6</text>
<text x="131.5" y="140">8</text>
<text x="136.4" y="139">VCCB</text>
<text x="136.4" y="141.9">B1</text>
<text x="147.9" y="139">GND</text>
<text x="150.4" y="141.9">B2</text>
<text x="157" y="140">1</text>
<text x="169.4" y="143">0.1uF</text>
<text x="252.2" y="139.5" transform="rotate(-90 252.2 139.5)">20KR132</text>
<text x="266.5" y="139.5" transform="rotate(-90 266.5 139.5)">20KR133</text>
<text x="17.9" y="148.5">IR_D15</text>
<text x="109.1" y="144.7">6</text>
<text x="109.1" y="147.6">7</text>
<text x="114" y="145.8">7</text>
<text x="114" y="148.7">8</text>
<text x="193" y="148.5">IR_UART_TX</text>
<text x="212.4" y="148.8">R134</text>
<text x="221" y="148.8">1K</text>
<text x="226.8" y="145.9">MMBT2222ALT1G</text>
<text x="23" y="154.5">IR_1V8</text>
<text x="95.6" y="151.6">11</text>
<text x="101.9" y="153.4">11</text>
<text x="109.1" y="150.5">8</text>
<text x="109.1" y="153.4">9</text>
<text x="114" y="151.6">9</text>
<text x="114" y="154.4">10</text>
<text x="131.5" y="151.6">5</text>
<text x="136.4" y="153.4">OUT</text>
<text x="148.2" y="153.4">IN</text>
<text x="154.2" y="151.6">1</text>
<text x="154.2" y="154.4">2</text>
<text x="166.5" y="154.5">C200</text>
<text x="175.1" y="152.8">IR_5V0</text>
<text x="193" y="154.2">IR_UART_RX</text>
<text x="212.4" y="154.5">R137</text>
<text x="221" y="154.5">1K</text>
<text x="241.1" y="154.5">Q11</text>
<text x="258.4" y="154.5">Q12</text>
<text x="66.1" y="157.4">IR_1V8</text>
<text x="94.8" y="160.2">ZX-SH1.0-10PLT</text>
<text x="107.7" y="156.2">10</text>
<text x="131.5" y="157.3">4</text>
<text x="136.4" y="159.1">NC</text>
<text x="145" y="156.2">GND</text>
<text x="147.1" y="159.1">EN</text>
<text x="154.2" y="157.3">3</text>
<text x="166.5" y="160.2">10uF</text>
<text x="11.5" y="163.1">R142</text>
<text x="120.6" y="163.1">C199C202</text>
<text x="135" y="166">U68</text>
<text x="135" y="163.1">TPS76933DBVR</text>
<text x="11.5" y="168.9">DNI</text>
<text x="25.4" y="171.1" transform="rotate(-90 25.4 171.1)">10KR135</text>
<text x="31.2" y="171.1" transform="rotate(-90 31.2 171.1)">10KR136</text>
<text x="40.2" y="171.7">U67</text>
<text x="48.9" y="171.7">TMP117</text>
<text x="71.3" y="171.1" transform="rotate(-90 71.3 171.1)">10KR138</text>
<text x="123" y="172.6" transform="rotate(-90 123 172.6)">10uF</text>
<text x="128.7" y="173.4" transform="rotate(-90 128.7 173.4)">0.1uF</text>
<text x="34" y="174.5">1</text>
<text x="34" y="177.4">2</text>
<text x="38.8" y="176.3">SCL</text>
<text x="38.8" y="179.2">GND</text>
<text x="53.6" y="176.3">SDA</text>
<text x="55.6" y="179.2">V+</text>
<text x="62.3" y="177.4">5</text>
<text x="62.3" y="174.5">6</text>
<text x="71.8" y="174.6">R141</text>
<text x="80.4" y="174.6">DNI</text>
<text x="91.9" y="178.6">IR_1V8</text>
<text x="92.5" y="174.3">IR_D14</text>
<text x="12.1" y="180.3">ALERT</text>
<text x="34" y="180.3">3</text>
<text x="38.8" y="182.1">ALERT</text>
<text x="50.1" y="182.3" transform="rotate(-90 50.1 182.3)">EP</text>
<text x="52" y="182.1">ADD0</text>
<text x="62.3" y="180.3">4</text>
<text x="74.7" y="183.2">C197</text>
<text x="83.3" y="183.2">C198</text>
<text x="48.2" y="187.2" transform="rotate(-90 48.2 187.2)">7</text>
<text x="74.7" y="188.9">10uF</text>
<text x="83.3" y="188.9">0.1uF</text>
<text x="172.3" y="186.1">Title</text>
<text x="183.7" y="188.9">Adapter for connecting IR-256x192(FPC-39) to IR-640x512(Hirose-70)</text>
<text x="172.3" y="194.7">Size</text>
<text x="175.1" y="197.6">A</text>
<text x="183.7" y="194.7">Document Number</text>
<text x="183.7" y="197.6">&lt;Doc&gt;</text>
<text x="267" y="194.7">Rev</text>
<text x="269.8" y="197.6">A1</text>
<text x="172.3" y="203.3">Date:</text>
<text x="187.2" y="203.3">Monday, March 02, 2026</text>
<text x="229.7" y="203.3">Sheet</text>
<text x="244" y="203.3">1</text>
<text x="252.6" y="203.3">of</text>
<text x="261.2" y="203.3">8</text>
</g>
<g font-size="2.3">
<text x="17.3" y="7.9">ATTENTION !!!</text>
<text x="17.3" y="10.3">PCLK MUST BE ROUTED TO FPGA CLK IN PIN</text>
<text x="17.3" y="12.7">FOR USING AS A CLOCK SIGNAL</text>
<text x="183.7" y="30.9">ATTENTION !!!</text>
<text x="183.7" y="33.2">PCLK MUST BE ROUTED TO FPGA CLK IN PIN</text>
<text x="183.7" y="35.6">FOR USING AS A CLOCK SIGNAL</text>
<text x="5.8" y="96.9">Crossed-Wire</text>
<text x="5.8" y="99.3">for UART</text>
</g>
<g font-size="2.1">
<text x="30.2" y="2.2">5</text>
<text x="84.7" y="2.2">4</text>
<text x="139.2" y="2.2">3</text>
<text x="193.8" y="2.2">2</text>
<text x="248.3" y="2.2">1</text>
<text x=".8" y="29.8">D</text>
<text x="276.3" y="29.8">D</text>
<text x=".8" y="80.1">C</text>
<text x="276.3" y="80.1">C</text>
<text x=".8" y="130.3">B</text>
<text x="276.3" y="130.3">B</text>
<text x=".8" y="180.5">A</text>
<text x="276.3" y="180.5">A</text>
<text x="30.2" y="206">5</text>
<text x="84.7" y="206">4</text>
<text x="139.2" y="206">3</text>
<text x="193.8" y="206">2</text>
<text x="248.3" y="206">1</text>
</g>
</svg>
